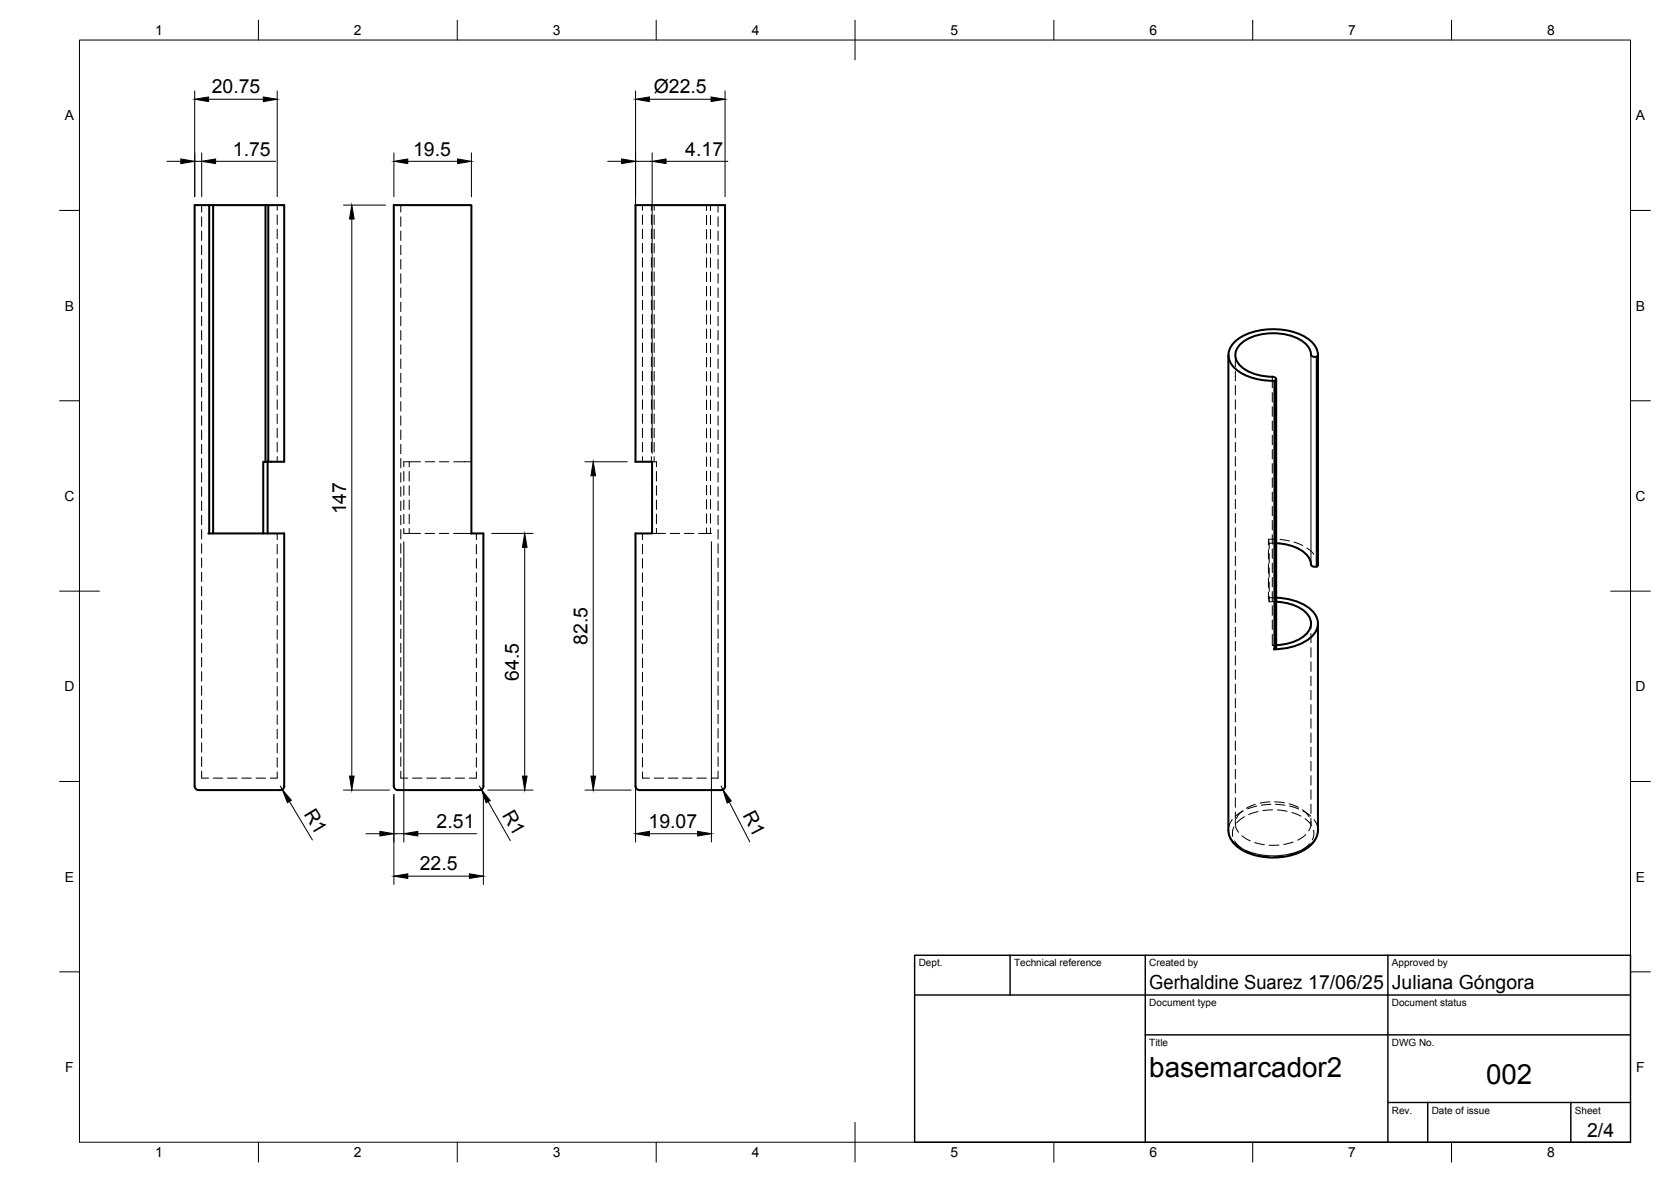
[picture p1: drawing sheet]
<svg xmlns="http://www.w3.org/2000/svg" width="420mm" height="297mm" viewBox="0 0 420 297" stroke-linecap="round" stroke-linejoin="round" font-family="sans-serif">
<!-- layer: Hidden -->
<g fill="none" stroke="#000" stroke-width=".25">
<path d="M50.7 51.5v1.8M50.7 54.5v2.4M50.7 58.1v2.3M69.7 51.5v1.3M69.7 54v2.4M69.7 57.6v2.4M100.8 51.5v1.8M100.8 54.5v2.4M100.8 58.1v2.3M161.5 51.5v1.3M161.5 54v2.4M161.5 57.6v2.4"/>
<path d="M163.8 51.5v1.3M163.8 54v2.4M163.8 57.6v2.4M164.5 51.5v1.3M164.5 54v2.4M164.5 57.6v2.4M177.7 51.5v1.4M177.7 54.1v2.4M177.7 57.7v2.4M178.6 51.5v1.4M178.6 54.1v2.4M178.6 57.7v2.4"/>
<path d="M180.6 51.5v1.8M180.6 54.5v2.4M180.6 58.1v2.3M50.7 61.6v2.4M50.7 65.2v2.4M50.7 68.8v2.4M50.7 72.4v2.3M50.7 75.9v2.4M50.7 79.5v2.4M69.7 61.2v2.3M69.7 64.8v2.3M69.7 68.3v2.4"/>
<path d="M69.7 71.9v2.4M69.7 75.5v2.3M69.7 79v2.4M100.8 61.6v2.4M100.8 65.2v2.4M100.8 68.8v2.4M100.8 72.4v2.3M100.8 75.9v2.4M100.8 79.5v2.4M161.5 61.2v2.3M161.5 64.8v2.3M161.5 68.3v2.4"/>
<path d="M161.5 71.9v2.4M161.5 75.5v2.3M161.5 79v2.4M163.8 61.2v2.3M163.8 64.8v2.3M163.8 68.3v2.4M163.8 71.9v2.4M163.8 75.5v2.3M163.8 79v2.4M164.5 61.2v2.3M164.5 64.8v2.3M164.5 68.3v2.4"/>
<path d="M164.5 71.9v2.4M164.5 75.5v2.3M164.5 79v2.4M177.7 61.2v2.4M177.7 64.8v2.4M177.7 68.4v2.4M177.7 72v2.3M177.7 75.5v2.4M177.7 79.1v2.4M178.6 61.2v2.4M178.6 64.8v2.4M178.6 68.4v2.4"/>
<path d="M178.6 72v2.3M178.6 75.5v2.4M178.6 79.1v2.4M180.6 61.6v2.4M180.6 65.2v2.4M180.6 68.8v2.4M180.6 72.4v2.3M180.6 75.9v2.4M180.6 79.5v2.4M50.7 83.1v2.4M50.7 86.6v2.4M50.7 90.2v2.4"/>
<path d="M50.7 93.8v2.4M50.7 97.4v2.3M69.7 82.6v2.4M69.7 86.2v2.4M69.7 89.8v2.3M69.7 93.3v2.4M69.7 96.9v2.4M100.8 83.1v2.4M100.8 86.6v2.4M100.8 90.2v2.4M100.8 93.8v2.4M100.8 97.4v2.3"/>
<path d="M161.5 82.6v2.4M161.5 86.2v2.4M161.5 89.8v2.3M161.5 93.3v2.4M161.5 96.9v2.4M163.8 82.6v2.4M163.8 86.2v2.4M163.8 89.8v2.3M163.8 93.3v2.4M163.8 96.9v2.4M164.5 82.6v2.4M164.5 86.2v2.4"/>
<path d="M164.5 89.8v2.3M164.5 93.3v2.4M164.5 96.9v2.4M177.7 82.7v2.4M177.7 86.2v2.4M177.7 89.8v2.4M177.7 93.4v2.4M177.7 97v2.3M178.6 82.7v2.4M178.6 86.2v2.4M178.6 89.8v2.4M178.6 93.4v2.4"/>
<path d="M178.6 97v2.3M180.6 83.1v2.4M180.6 86.6v2.4M180.6 90.2v2.4M180.6 93.8v2.4M180.6 97.4v2.3M310.6 89.2v2.9M310.6 93.3v2.4M310.6 96.9v2.4M50.7 100.9v2.4M50.7 104.5v2.4M50.7 108.1v2.4"/>
<path d="M50.7 111.6v2.4M50.7 115.2v2.4M50.7 118.8v2.4M69.7 100.5v2.4M69.7 104v2.4M69.7 107.6v2.4M69.7 111.2v2.4M69.7 114.8v1.2M100.8 100.9v2.4M100.8 104.5v2.4M100.8 108.1v2.4M100.8 111.6v2.4"/>
<path d="M100.8 115.2v2.4M100.8 118.8v2.4M101.5 118.5v2.4M102.9 118.5v2.4M102.9 116h-1.4v1.3M105.7 116h-2.8v1.3M106.9 116h2.4M110.5 116h2.4M114.1 116h4.4M161.5 100.5v2.4M161.5 104v2.4M161.5 107.6v2.4"/>
<path d="M161.5 111.2v2.4M161.5 114.8v1.2M163.8 100.5v2.4M163.8 104v2.4M163.8 107.6v2.4M163.8 111.2v2.4M163.8 114.8v1.2M164 116h1.1v1.3M164.5 100.5v2.4M164.5 104v2.4M164.5 107.6v2.4M164.5 111.2v2.4"/>
<path d="M164.5 114.8v1.2M165.1 118.5v2.4M177.7 100.5v2.4M177.7 104.1v2.4M177.7 107.7v2.4M177.7 111.3v2.3M177.7 114.8v2.4M177.7 118.4v2.4M178.6 100.5v2.4M178.6 104.1v2.4M178.6 107.7v2.4M178.6 111.3v2.3"/>
<path d="M178.6 114.8v2.4M178.6 118.4v2.4M180.6 100.9v2.4M180.6 104.5v2.4M180.6 108.1v2.4M180.6 111.6v2.4M180.6 115.2v2.4M180.6 118.8v2.4M310.6 100.5v2.4M310.6 104v2.4M310.6 107.6v2.4M310.6 111.2v2.4"/>
<path d="M310.6 114.8v2.3M310.6 118.3v2.4M50.7 122.4v2.3M50.7 125.9v2.4M50.7 129.5v2.4M50.7 133.1v2.4M50.7 136.6v2.4M69.7 134.1v1.5M69.7 136.8v2.4M100.8 122.4v2.3M100.8 125.9v2.4M100.8 129.5v2.4"/>
<path d="M100.8 133.1v2.4M100.8 136.6v2.4M101.5 122.1v2.3M101.5 125.7v2.3M101.5 129.2v2.4M101.5 132.8v1.3h1.4M102.9 132.8v1.3h2.8M102.9 122.1v2.3M102.9 125.7v2.3M102.9 129.2v2.4M106.9 134.1h2.4M110.5 134.1h2.3"/>
<path d="M114 134.1h4.4M119.8 134.1v1.5M119.8 136.8v2.4M161.5 134.1v1.5M161.5 136.8v2.4M164 134.1h1.1M165.1 132.8v1.3h2.2M165.1 122.1v2.3M165.1 125.7v2.3M165.1 129.2v2.4M168.5 134.1h2.4M172.1 134.1h2.4"/>
<path d="M177.7 122v2.4M177.7 125.5v2.4M177.7 129.1v2.4M177.7 132.7v1.4M178.6 134.1h.3M178.6 132.7v1.4h-2.9M178.6 122v2.4M178.6 125.5v2.4M178.6 129.1v2.4M180.6 122.4v2.3M180.6 125.9v2.4M180.6 129.5v2.4"/>
<path d="M180.6 133.1v2.4M180.6 136.6v2.4M310.6 121.9v2.4M310.6 125.5v2.4M310.6 129v2.4M310.6 132.6v2.4M310.6 136.2v2.4M310.6 139.8v2.3M318.9 138.1v2.4M318.9 135.5l.2 1M319.1 139.1v2.4M320.7 135.5h-1.8v1.4"/>
<path d="M320.9 136.5h-1.8v1.4M321.9 135.6l2.3 .3M325.4 136.2l2.2 .9M328.6 137.7l1.8 1.6M50.7 140.2v2.4M50.7 143.8v2.4M50.7 147.4v2.3M50.7 150.9v2.4M50.7 154.5v2.4M50.7 158.1v2.4M69.7 140.4v2.4M69.7 144v2.4"/>
<path d="M69.7 147.5v2.4M69.7 151.1v2.4M69.7 154.7v2.4M69.7 158.2v2.4M100.8 140.2v2.4M100.8 143.8v2.4M100.8 147.4v2.3M100.8 150.9v2.4M100.8 154.5v2.4M100.8 158.1v2.4M119.8 140.4v2.4M119.8 144v2.4"/>
<path d="M119.8 147.5v2.4M119.8 151.1v2.4M119.8 154.7v2.4M119.8 158.2v2.4M161.5 140.4v2.4M161.5 144v2.4M161.5 147.5v2.4M161.5 151.1v2.4M161.5 154.7v2.4M161.5 158.2v2.4M180.6 140.2v2.4M180.6 143.8v2.4"/>
<path d="M180.6 147.4v2.3M180.6 150.9v2.4M180.6 154.5v2.4M180.6 158.1v2.4M310.6 143.3v2.4M310.6 146.9v2.4M310.6 150.5v2.4M310.6 154.1v2.3M310.6 157.6v2.4M318.9 148.8v1.4h2M318.9 141.7v2.4M318.9 145.3v2.3"/>
<path d="M318.9 150.2l.2 1M319.1 149.8v1.4h1.8M319.1 142.7v2.4M319.1 146.3v2.3M329.6 156.7v1.3M329.6 159.2v2.4M331 140.3l.4 1.7M50.7 161.7v2.3M50.7 165.2v2.4M50.7 168.8v2.4M50.7 172.4v2.3M50.7 175.9v2.4"/>
<path d="M50.7 179.5v2.4M69.7 161.8v2.4M69.7 165.4v2.4M69.7 169v2.4M69.7 172.5v2.4M69.7 176.1v2.4M69.7 179.7v2.4M100.8 161.7v2.3M100.8 165.2v2.4M100.8 168.8v2.4M100.8 172.4v2.3M100.8 175.9v2.4"/>
<path d="M100.8 179.5v2.4M119.8 161.8v2.4M119.8 165.4v2.4M119.8 169v2.4M119.8 172.5v2.4M119.8 176.1v2.4M119.8 179.7v2.4M161.5 161.8v2.4M161.5 165.4v2.4M161.5 169v2.4M161.5 172.5v2.4M161.5 176.1v2.4"/>
<path d="M161.5 179.7v2.4M180.6 161.7v2.3M180.6 165.2v2.4M180.6 168.8v2.4M180.6 172.4v2.3M180.6 175.9v2.4M180.6 179.5v2.4M310.6 161.2v2.4M310.6 164.8v2.3M310.6 168.3v2.4M310.6 171.9v2.4M310.6 175.5v2.4"/>
<path d="M310.6 179.1v2.3M320.9 162.1h-1a.93 .93 0 0 1 1 .6M329.6 162.8v2.3M329.6 166.3v2.4M329.6 169.9v2.4M329.6 173.5v2.4M329.6 177.1v2.3M50.7 193.8v1.7h1.8M50.7 183.1v2.4M50.7 186.7v2.3M50.7 190.2v2.4M53.6 195.5h2.4"/>
<path d="M57.2 195.5h2.4M60.8 195.5h2.4M64.4 195.5h2.4M69.7 194v1.5h-1.8M69.7 183.2v2.4M69.7 186.8v2.4M69.7 190.4v2.4M100.8 193.8v1.7h1.7M100.8 183.1v2.4M100.8 186.7v2.3M100.8 190.2v2.4M103.7 195.5h2.4"/>
<path d="M107.3 195.5h2.4M110.9 195.5h2.4M114.4 195.5h2.4M119.8 194v1.5h-1.8M119.8 183.2v2.4M119.8 186.8v2.4M119.8 190.4v2.4M161.5 194v1.5h1.8M161.5 183.2v2.4M161.5 186.8v2.4M161.5 190.4v2.4M164.5 195.5h2.4"/>
<path d="M168.1 195.5h2.4M171.6 195.5h2.4M175.2 195.5h2.4M180.6 193.8v1.7h-1.8M180.6 183.1v2.4M180.6 186.7v2.3M180.6 190.2v2.4M310.6 182.6v2.4M310.6 186.2v2.4M310.6 189.8v2.4M310.6 193.3v2.4M310.6 196.9v2.4"/>
<path d="M329.6 180.6v2.4M329.6 184.2v2.4M329.6 187.8v2.4M329.6 191.4v2.3M329.6 194.9v2.4M329.6 198.5v2.4M310.6 206.9l.3 1.4 .5 .9M310.6 200.5v2.4M310.6 204.1v2.9M312.3 210l2 1.3M312.4 203.8l-1 1-.5 .9M315.5 211.7l2.4 .6"/>
<path d="M315.7 202.1l-2.3 1M319.3 201.5l-2.5 .3M320.5 201.5l2.5 .2M321.6 212.4h-2.5M324.1 202l2.4 .9M325.2 211.6l-2.4 .6M327.5 203.5l1 .9 .7 .9M328.3 209.7l-2 1.4M329.6 206.4v1l-.5 1.4M329.6 202.1v2.4M329.6 205.6v1.4"/>
</g>
<!-- layer: Visible -->
<g fill="none" stroke="#000" stroke-width=".51">
<path d="M52.6 51.5v82.6M53.6 51.5v82.6M66.8 51.5h.7M66.8 51.5h-17.9v146.1a1.01 1.01 0 0 0 1 1M66.8 51.5v64.5M308.9 89.2v119.4a7 7 0 0 0 5.2 5.8l3.7 1 3.4 .1 3.6-.6 3.1-1.3a6.1 6.1 0 0 0 3.5-5v-51.9M320.6 95.7v67.4M320.9 95.3v67.4l-.3 .4M331.1 89.6v52.8M331.1 89.6l-.7 .1-.7-.4a4.9 4.9 0 0 0-3.4-4.3 14.4 14.4 0 0 0-14.1 1.2 3.8 3.8 0 0 0 .7 6.5 15.5 15.5 0 0 0 7.6 2.1 .48 .48 0 0 1 .3 .7l-.2 .2M331.4 89.2a6.4 6.4 0 0 0-4.7-5.2 17.3 17.3 0 0 0-15.5 1.3 4.5 4.5 0 0 0-.2 7.7 15.3 15.3 0 0 0 9.6 2.7M331.4 89.2v52.8"/>
<path d="M331.4 89.2l-.3 .4M66.8 116h.7v-64.5h4v64.5h-4M66.8 116h-.6v18.1M67.3 116v18.1M52.4 134.1h19.1v63.5a1.34 1.34 0 0 1-1.7 1h-19.9M118.4 134.1h3.1v63.5M118.5 134.1v-82.6h-19.5v146.1a1.57 1.57 0 0 0 2 1h18.6a1.89 1.89 0 0 0 1.9-.7l.1-.4M320.9 136.5a10.9 10.9 0 0 1 7.9 3.2 4.1 4.1 0 0 1 .9 2.4l.7 .3h.7M320.9 150.2a13.4 13.4 0 0 1 9.2 3.4 4.4 4.4 0 0 1-1.1 7.1 14.9 14.9 0 0 1-8.7 2.5l.3-.1M320.9 151.2a10.8 10.8 0 0 1 8 3.3 3.7 3.7 0 0 1-1.4 5.6 12.7 12.7 0 0 1-6.6 2M331.4 142l-.3 .4M182.3 197.6v-146.1h-22.5v64.5h4.2v18.1h-4.2v63.5a1.57 1.57 0 0 0 2 1h19.5"/>
<path d="M182.3 197.5a1.01 1.01 0 0 1-1 1.1"/>
</g>
<!-- layer: Visible Narrow -->
<path d="M320.3 95.7v67.5M329.6 89.1v52.8M331.4 89.2v52.8M308.9 208.6a5.6 5.6 0 0 0 3.3 4.6 17.3 17.3 0 0 0 16.8-.6 5.2 5.2 0 0 0 2.4-4" fill="none" stroke="#000" stroke-width=".25"/>
<!-- layer: Hidden Narrow -->
<g fill="none" stroke="#000" stroke-width=".25">
<path d="M319.9 94.7v2.8M319.9 98.7v2.3M319.9 102.2v2.4M319.9 105.8v2.4M319.9 109.4v2.3M319.9 113v2.3M319.9 116.5v2.4M319.9 120.1v2.4M319.9 123.7v2.3M319.9 127.2v2.4M319.9 130.8v2.4M319.9 134.4v2.4"/>
<path d="M319.9 138v2.3M319.9 141.5v2.4M319.9 145.1v2.4M319.9 148.7v2.4M319.9 152.2v2.4M319.9 155.8v2.4M319.9 159.4v2.7M309.8 206l-.6 1-.3 1.6M310.3 207.8l-.4 1.2 .1 1.2M310.4 211.3l.6 .8 1.1 1M312.6 203.8l-1.9 1.3M312.9 205.2l-1.9 1.6"/>
<path d="M313.2 213.7l2.2 1M316 202.6l-2.3 .7M316.3 203.9l-2.3 .8M316.6 215l2.5 .3M319.5 202.1l-2.3 .3M320 203.5l-2.5 .2M320.7 202.1l2.4 .3M321.2 203.5l2.4 .4M322.7 215.1l-2.4 .2M324.3 202.6l2.2 .7M324.8 204.2l2.3 .9M326.3 214.1l-2.3 .8"/>
<path d="M327.6 203.8l2 1.3M328.1 205.7l1.2 1 .5 .8M329.3 212.1l-1.9 1.5M330.3 208.6v1.2l-.3 1.2M330.4 206l.6 1 .4 1.6"/>
</g>
<!-- layer: Visible -->
<circle cx="331.4" cy="142" r=".25" fill="#000"/>
<!-- layer: BORDER -->
<g fill="none" stroke="#000" stroke-width=".25">
<path d="M20 10.1h390v276.9h-390zM65 5.1v5M115 5.1v5M165 5.1v5M215 5.1v10M265 5.1v5M315 5.1v5M365 5.1v5M15 52.9h5M410 52.9h5M15 100.7h5M410 100.7h5"/>
<path d="M15 148.6h10M405 148.6h10M15 196.4h5M410 196.4h5M15 244.2h5M410 244.2h5M65 287v5M115 287v5M165 287v5M215 282.1v9.9M265 287v5M315 287v5"/>
<path d="M365 287v5"/>
</g>
<!-- layer: TITLEBLOCK -->
<path d="M230 240.1h180v46.9h-180zM230 250h180M254 240.1v9.9M288 240.1v46.9M349 240.1v46.9M288 260.1h122M349 277.1h61M359 277.1v9.9M395 277.1v9.9" fill="none" stroke="#000" stroke-width=".36"/>
<!-- layer: FD_Dimensions -->
<g fill="none" stroke="#000" stroke-width=".25">
<path d="M49 22.8v26.7M50.7 38.4v11.1M52.5 24.9h13.7M69.7 22.8v26.7M99 38.4v11.1M118.5 38.4v11.1M159.8 22.8v91.1M163.3 24.9h15.5M164 38.4v75.5M182.3 22.8v26.7M42 40.5h3.5M49 40.5h1.7"/>
<path d="M54.2 40.5h15.1M86.4 51.5h10.5M88.5 55v140M102.5 40.5h12.5M152.8 40.5h3.5M159.8 40.5h4.2M167.5 40.5h15.5M147.1 116h10.6M149.2 119.6v75.4M101.5 136.2v75.4M123.6 134.1h10.4M131.9 137.5v57.5"/>
<path d="M159.8 136.2v75.4M178.9 136.2v75.4M70.5 197.5l.5 .9M86.4 198.6h11.5M99 199.7v22.6M120.5 197.5l.5 .9M121.5 199.7v22.6M122.6 198.6h11.4M147.1 198.6h11.6M181.3 197.5l.5 .9M72.8 201.4l5.7 9.7M92 209.5h3.5"/>
<path d="M99 209.5h2.5M105.1 209.5h14.7M122.7 201.5l5.6 9.8M163.3 209.5h12.1M183.4 201.5l5.1 10.1M102.5 220.2h15.5"/>
</g>
<g fill="#000" stroke="#000" stroke-width=".25">
<path d="M45.5 39.9l3.5 .6-3.5 .6zM49 24.9l3.5-.5v1.1zM50.7 40.5l3.5-.6v1.2zM66.2 24.4l3.5 .5-3.5 .6zM99 40.5l3.5-.6v1.2zM115 39.9l3.5 .6-3.5 .6zM156.3 39.9l3.5 .6-3.5 .6zM159.8 24.9l3.5-.5v1.1zM164 40.5l3.5-.6v1.2zM178.8 24.4l3.5 .5-3.5 .6zM88.5 51.5l.5 3.5h-1.1zM149.2 116l.6 3.6h-1.2z"/>
<path d="M131.9 134.1l.6 3.4h-1.1zM87.9 195h1.1l-.5 3.6zM131.4 195h1.1l-.6 3.6zM148.6 195h1.2l-.6 3.6zM71 198.4l2.3 2.7-1 .6zM95.5 208.9l3.5 .6-3.5 .6zM99 220.2l3.5-.6v1.2zM101.5 209.5l3.6-.6v1.2zM118 219.6l3.5 .6-3.5 .6zM121 198.4l2.3 2.8-1.1 .5zM159.8 209.5l3.5-.6v1.2zM175.4 208.9l3.5 .6-3.5 .6z"/>
<path d="M181.8 198.4l2.1 2.9-1.1 .5z"/>
</g>
<g font-size="7">
<text x="289" y="270.6">basemarcador2</text>
<text x="373.7" y="272.3">002</text>
</g>
<g font-size="4.9">
<text x="53.2" y="23.5">20.75</text>
<text x="164.4" y="23.4">Ø22.5</text>
<text x="58.6" y="39.1">1.75</text>
<text x="103.9" y="39.1">19.5</text>
<text x="172.3" y="39.1">4.17</text>
<text x="87.1" y="129.3" transform="rotate(-90 87.1 129.3)">147</text>
<text x="147.7" y="162.1" transform="rotate(-90 147.7 162.1)">82.5</text>
<text x="130.5" y="171.1" transform="rotate(-90 130.5 171.1)">64.5</text>
<text x="76.3" y="204.6" transform="rotate(59 76.3 204.6)">R1</text>
<text x="109.8" y="208.1">2.51</text>
<text x="126.2" y="204.7" transform="rotate(60 126.2 204.7)">R1</text>
<text x="163.1" y="208.1">19.07</text>
<text x="186.7" y="204.9" transform="rotate(63 186.7 204.9)">R1</text>
<text x="105.6" y="218.7">22.5</text>
<text x="289" y="248.5">Gerhaldine Suarez 17/06/25</text>
<text x="350" y="248.5">Juliana Góngora</text>
<text x="399.1" y="285.7">2/4</text>
</g>
<g font-size="3.5">
<text x="39" y="8.8">1</text>
<text x="89" y="8.8">2</text>
<text x="139" y="8.8">3</text>
<text x="189" y="8.8">4</text>
<text x="239" y="8.8">5</text>
<text x="289" y="8.8">6</text>
<text x="339" y="8.8">7</text>
<text x="389" y="8.8">8</text>
<text x="16.3" y="30.2">A</text>
<text x="411.3" y="30.2">A</text>
<text x="16.3" y="78">B</text>
<text x="411.3" y="78">B</text>
<text x="16.2" y="125.9">C</text>
<text x="411.2" y="125.9">C</text>
<text x="16.2" y="173.7">D</text>
<text x="411.2" y="173.7">D</text>
<text x="16.3" y="221.6">E</text>
<text x="411.3" y="221.6">E</text>
<text x="16.4" y="269.4">F</text>
<text x="411.4" y="269.4">F</text>
<text x="39" y="290.8">1</text>
<text x="89" y="290.8">2</text>
<text x="139" y="290.8">3</text>
<text x="189" y="290.8">4</text>
<text x="239" y="290.8">5</text>
<text x="289" y="290.8">6</text>
<text x="339" y="290.8">7</text>
<text x="389" y="290.8">8</text>
</g>
<g font-size="2.5">
<text x="231" y="242.9">Dept.</text>
<text x="255" y="242.9">Technical reference</text>
<text x="289" y="242.9">Created by</text>
<text x="350" y="242.9">Approved by</text>
<text x="289" y="252.8">Document type</text>
<text x="350" y="252.8">Document status</text>
<text x="289" y="262.9">Title</text>
<text x="350" y="262.9">DWG No.</text>
<text x="350" y="279.9">Rev.</text>
<text x="360" y="279.9">Date of issue</text>
<text x="396" y="279.9">Sheet</text>
</g>
</svg>
